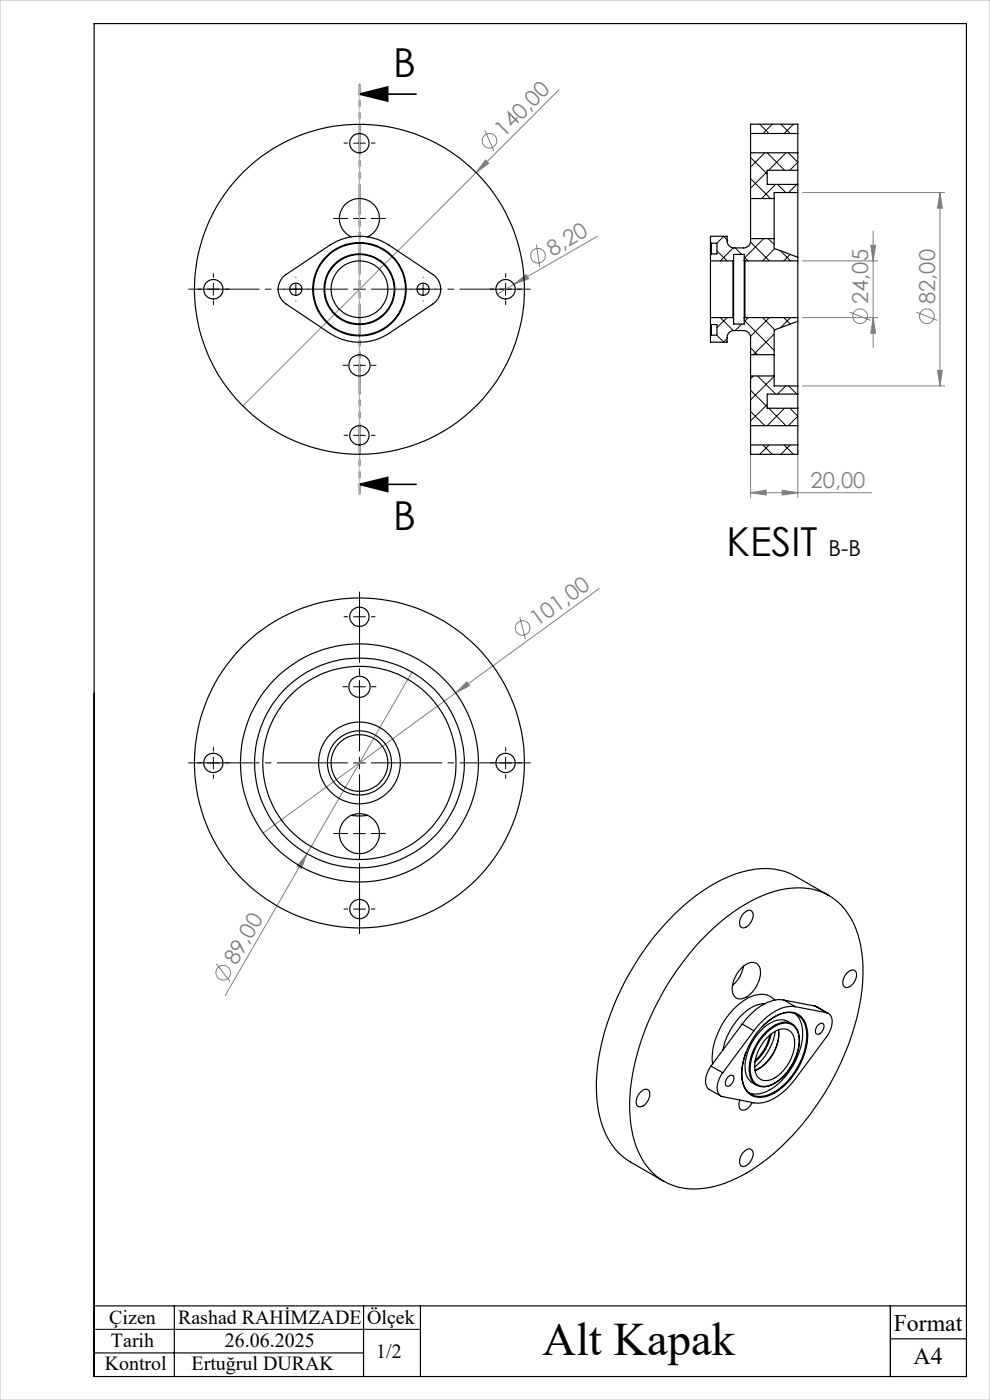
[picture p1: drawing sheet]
<svg xmlns="http://www.w3.org/2000/svg" width="210mm" height="297mm" viewBox="0 0 210 297" stroke-linecap="round" stroke-linejoin="round" font-family="sans-serif">
<g fill="none" stroke="#808080" stroke-width=".21">
<path d="M118.6 19l-67.1 67.1M102.9 27.7l1.9 4.4M103 33.9l.7 .7-2.7 2zM113.8 51.9l.7 4.7M126.7 50.2l-17.7 10.1M170.2 55.3h16M170.2 40.8h30.2M184.7 52h1l-.5 3.3zM185.2 49v24.7M199.4 40.8v41.1M199.4 40.8l.5 3.4h-1zM109 60.3l2.6-2.1 .5 .9z"/>
<path d="M109 60.3l-3.5 2.1M170.2 67.4h16M180.2 66.2l4.5 1.8M185.2 67.4l.5 3.3h-1zM194.4 66.2l4.4 1.8M198.9 78.6h1l-.5 3.3zM159.2 95.4v10.1M169.2 95.4v10.1M170.2 81.9h30.2M159.2 104.5l3.3-.5v1zM159.2 104.5h25.7M165.9 104l3.3 .5-3.3 .5z"/>
<path d="M110.3 130.9l1.1 4.7M127.1 124.8l-71.3 51.9M87.4 142.6l-22.3 38.5M96.7 147l2.3-2.4 .6 .8zM65.1 181.1l-1.2 3.2-.9-.6zM65.1 181.1l-17.3 30.1M45.9 204.5l2.9 3.7"/>
<circle cx="103.8" cy="29.9" r="1.56"/>
<circle cx="114.1" cy="54.3" r="1.55"/>
<circle cx="182.5" cy="67.1" r="1.55"/>
<circle cx="196.6" cy="67.1" r="1.55"/>
<circle cx="110.9" cy="133.2" r="1.56"/>
<circle cx="47.3" cy="206.3" r="1.55"/>
</g>
<path d="M76.2 20h12.1M76.2 20l6-1.6v3zM76.2 102.8h12.1M76.2 102.8l6-1.5v3z" fill="none" stroke="#000" stroke-width=".35"/>
<path d="M76.3 58.8v-33.7M73.8 61.3h-33.8M76.3 63.8v33.8M78.8 61.3h33.7M76.3 159.3v-33.7M73.8 161.8h-33.8M76.3 164.3v33.8M78.8 161.8h33.7" fill="none" stroke="#000" stroke-width=".21" stroke-dasharray="15.2 1.3 1.3 1.3" stroke-dashoffset=".3"/>
<g fill="none" stroke="#000" stroke-width=".21" stroke-dasharray="15.2 1.3 1.3 1.3">
<path d="M73.8 30.3h-.8M76.3 27.8v-.8M76.3 32.8v.8M78.8 30.3h.8M45.3 58.8v-.8M62.8 58.8h.1M73.8 46.3h-3M76.3 43.8v-3M76.3 48.8v3M78.8 46.3h3M89.8 58.8h.1M107.3 58.8v-.8"/>
<path d="M42.8 61.3h-.8M45.3 63.8v.8M47.8 61.3h.8M60.3 61.3h-.1M62.8 63.8v.1M65.3 61.3h.1M73.8 77.5h-1M76.3 75v-1M76.3 80v1M78.8 77.5h1M87.3 61.3h-.1M89.8 63.8v.1"/>
<path d="M92.3 61.3h.1M104.8 61.3h-.8M107.3 63.8v.8M109.8 61.3h.8M73.8 92.3h-.8M76.3 89.8v-.8M76.3 94.8v.8M78.8 92.3h.8M73.8 130.8h-.8M76.3 128.3v-.8M76.3 133.3v.8M78.8 130.8h.8"/>
<path d="M45.3 159.3v-.8M73.8 145.7h-1M76.3 143.2v-1M76.3 148.2v1M78.8 145.7h1M107.3 159.3v-.8M42.8 161.8h-.8M45.3 164.3v.8M47.8 161.8h.8M73.8 176.8h-3M76.3 174.3v-3M76.3 179.3v3"/>
<path d="M78.8 176.8h3M104.8 161.8h-.8M107.3 164.3v.8M109.8 161.8h.8M73.8 192.8h-.8M76.3 190.3v-.8M76.3 195.3v.8M78.8 192.8h.8"/>
</g>
<g fill="none" stroke="#000" stroke-width=".21">
<path d="M75 30.4h2.5M76.2 29.1v2.5M75 46.4h2.5M76.2 45.1v2.5M44 61.3h2.5M45.3 60.1v2.5M61.5 61.3h2.5M62.8 60.1v2.5M75 61.3h2.5M75 77.5h2.5M76.2 60.1v2.5M76.2 76.3v2.5"/>
<path d="M88.5 61.3h2.5M89.7 60.1v2.5M106 61.3h2.5M107.2 60.1v2.5M75 92.4h2.5M76.2 91.1v2.5M75 130.8h2.5M76.2 129.6v2.5M75 145.7h2.5M76.2 144.5v2.5M44 161.9h2.5M45.3 160.6v2.5"/>
<path d="M75 161.9h2.5M75 176.8h2.5M76.2 160.6v2.5M76.2 175.6v2.5M106 161.9h2.5M107.2 160.6v2.5M75 192.9h2.5M76.2 191.6v2.5M20 282h69.2"/>
</g>
<path d="M76.3 17.9v86.8" fill="none" stroke="#000" stroke-width=".35" stroke-dasharray="6.3 1.3 1.3 1.3 1.3 1.3" stroke-dashoffset="4.2"/>
<path d="M20 5h185v287h-185zM20 277h185M37 277v15M77.1 277v15M89.2 277v15M188.9 277v15M20 287h57.1M188.9 284h16.1" fill="none" stroke="#000" stroke-width=".25"/>
<path d="M0 0h210v297h-210zM76.2 18v86.8" fill="none" stroke="#c0c0c0" stroke-width=".21"/>
<path d="M76.2 20l6-1.6v3zM76.2 102.8l6-1.5v3z" fill="#000"/>
<g fill="#808080">
<path d="M109 60.3l2.6-2.1 .5 .9z"/>
<path d="M96.7 147l2.3-2.4 .6 .8z"/>
<path d="M103 33.9l.7 .7-2.7 2z"/>
<path d="M65.1 181.1l-1.2 3.2-.9-.6z"/>
<path d="M165.9 104l3.3 .5-3.3 .5zM159.2 104.5l3.3-.5v1z"/>
<path d="M185.2 67.4l.5 3.3h-1zM184.7 52h1l-.5 3.3zM198.9 78.6h1l-.5 3.3zM199.4 40.8l.5 3.4h-1z"/>
</g>
<g fill="none" stroke="#000" stroke-width=".25">
<path d="M159.2 28.3v4.1M159.2 28.3v-2h10v2M159.2 32.4v9.7M159.2 28.3h10M159.2 32.4h10M169.2 36.1v3M169.2 28.3v4.1M169.2 32.4v3.7M169.2 39.1v1.7M169.2 36.1h-6.5v3h6.5M59.9 58.9l.8-.7 9.3-6.2a11.4 11.4 0 0 1 12.5 0l9.3 6.2a3.8 3.8 0 0 1 0 6.3l-9.3 6.2a11.4 11.4 0 0 1-12.5 0l-9.3-6.2a3.7 3.7 0 0 1-.8-5.6zM74.5 50.2a4.2 4.2 0 0 1-1.6-6.5 4.2 4.2 0 0 1 6.7 0 4.2 4.2 0 0 1-1.6 6.5"/>
<path d="M150.7 51.5l.2 .1M150.7 55.3v12.1M150.7 51.5v2.5M150.7 54v1.3M150.7 55.3h4.8M150.9 53.9l-.2 .1M150.9 51.6v2.3M150.9 51.6h1.2v2.3h-1.2M155.5 55.3v12.1M155.6 55.2l-.1 .1M155.6 55.2v12.3M155.6 55.2v-1.2h2.3v1.2"/>
<path d="M157.9 55.2l.1 .1M157.9 55.2v12.3M158 55.3v12.1M158 55.3h11.2M159.2 50.6a1.56 1.56 0 0 1-1.5 2h-2a1.45 1.45 0 0 1-1.5-1.5v-1h-3.5v1.4M159.2 42.1v8.5M159.2 42.1h5M159.2 50.6h5M164.2 42.1v8.5M164.2 50.6v2.1l5 1.9M169.2 40.8v13.8M169.2 55.3v12.1"/>
<path d="M169.2 54.6v.7M169.2 40.8h-5v1.3M150.7 71.3v1.3h3.5a1.97 1.97 0 0 1 .7-2.2l.5-.3h2.3a1.45 1.45 0 0 1 1.5 1.5v3.6M150.7 68.7l.2 .2M150.7 68.7v2.6M150.7 67.4h4.8M150.7 67.4v1.3M150.9 71.1l-.2 .2M150.9 68.9v2.2M150.9 68.9h1.2v2.2h-1.2M155.5 67.4l.1 .1M155.6 67.5v1.3h2.3v-1.3"/>
<path d="M158 67.4l-.1 .1M158 67.4h11.2M159.2 75.2v4.6M159.2 79.8h5M159.2 79.8v10.5M159.2 75.2h5M164.2 75.2v4.6M164.2 79.8v2.1h5M169.2 68.2v13.7M169.2 67.4v.8M169.2 68.2l-5 1.8v5.2M159.2 90.3v4.1"/>
<path d="M159.2 94.4h10M159.2 90.3h10M159.2 94.4v2h10v-2M169.2 90.3v4.1M169.2 83.6v3M169.2 81.9v1.7M169.2 86.6v3.7M169.2 83.6h-6.5v3h6.5M74.5 173l1.3 .1 2.2-.1M149.2 199a35.1 35.1 0 0 1 16.2-10.2 13.8 13.8 0 0 1 11.8 2.1 16.6 16.6 0 0 1 5.7 11.7 45.8 45.8 0 0 1-5.3 24.6 52.4 52.4 0 0 1-19.3 21.7 20.8 20.8 0 0 1-13.5 3.1 12.8 12.8 0 0 1-10-9.1 32.7 32.7 0 0 1 .2-18.9 59 59 0 0 1 14.2-25zM157.8 193.7l.2-.2a1 1 0 0 1 1.4-.2 1 1 0 0 1 .3 1.3 2.62 2.62 0 0 1-2.1 2.2 1.24 1.24 0 0 1-.6-1.8zM175.8 190l-7.1-4.1a14.1 14.1 0 0 0-11.5-.9 36.5 36.5 0 0 0-16.1 11 55.7 55.7 0 0 0-14.5 32.2 22.5 22.5 0 0 0 3.5 15.1l1.2 1.3 1.4 1.2 8.1 4.8"/>
<path d="M157.4 205.3a2.67 2.67 0 0 1 3.1-.9 3.4 3.4 0 0 1 .4 3.9 5 5 0 0 1-4.1 3.6 2.14 2.14 0 0 1-1.4-3 7.4 7.4 0 0 1 2-3.6zM157.4 217.2l2.5 1.5M157.4 217.2l-6.6 9M157.7 205a6.7 6.7 0 0 1-2.3 4.1M159.9 218.7l-6.6 8.9M161.7 217.8a8.2 8.2 0 0 1 6.3-3.1 4.1 4.1 0 0 1 3.3 4.2 15.1 15.1 0 0 1-7.6 13.3 4 4 0 0 1-5.8-1.6 10.3 10.3 0 0 1 .7-8.1l1.1-2.2zM162.3 212.9a8 8 0 0 0-6.1 3.7 14.9 14.9 0 0 0-2.8 6.1M162.6 219.1a5.4 5.4 0 0 1 4.8-2 3.5 3.5 0 0 1 2.1 3.8 11.3 11.3 0 0 1-6.2 9.3 2.91 2.91 0 0 1-4.1-2.7 11.2 11.2 0 0 1 3.4-8.4zM163.3 219.6a9.8 9.8 0 0 1-3.1 5.4M163.5 219.4a9.7 9.7 0 0 1-3.4 5.9M164.4 212.2a4.3 4.3 0 0 0-5.5-.6 15.3 15.3 0 0 0-7.7 14.1M164.4 218.8a12.1 12.1 0 0 1-4.3 7.5"/>
<path d="M165.1 218.5l.1 1.3-.3 1.6M165.1 218.5a8.8 8.8 0 0 1-4.9 8.6M166.3 212.2a8.4 8.4 0 0 0-7.2 3.1l-1.7 1.9M166.3 212.2l2.4 1.4M166.3 212.2l6.6 1.2M167.1 214.8a3.8 3.8 0 0 1 4 3.9 14.7 14.7 0 0 1-7.5 13.3 4.1 4.1 0 0 1-5.6-1.1v-.1M167.2 214.8a8.4 8.4 0 0 0-5.5 3M168 217.2a4.1 4.1 0 0 0-5.4 .4 11.4 11.4 0 0 0-4.4 9.9l.5 1.3a3.4 3.4 0 0 0 1.8 1.4M168.7 215a5.8 5.8 0 0 1 1.5 5.3 15.4 15.4 0 0 1-7.4 11.2 5.1 5.1 0 0 1-3.9 .4M168.7 213.6a7.9 7.9 0 0 0-6.5 2.6l-2.3 2.5M168.7 213.6l6.6 1.2M169.1 218.4a7.4 7.4 0 0 1-.5 6.3 9.7 9.7 0 0 1-6 5.8l-.5 .1"/>
<path d="M169.1 218.4a2.9 2.9 0 0 0-4.1-1.2 11.1 11.1 0 0 0-6 10.8 2.88 2.88 0 0 0 3.1 2.5M172.9 213.4l2.9 1.6M172.9 213.4l2.4 1.4M173.4 217.7l.2-.3a.64 .64 0 0 1 .8-.3 .64 .64 0 0 1 .4 .8 1.38 1.38 0 0 1-1.7 1.4l-.1-.3v-.6zM175.3 214.8a2.05 2.05 0 0 1 1.1 2.8l-.8 1.9-6.9 9.3a11.6 11.6 0 0 1-7.7 5.2h-1.1l-6.6-1.3a1.99 1.99 0 0 1-1.1-2.8l.6-1.4 .5-.9M179.7 206.4a1.08 1.08 0 0 1 1-.6 1.08 1.08 0 0 1 .9 .6 2.78 2.78 0 0 1-2.1 3.1 1.24 1.24 0 0 1-.6-1.9zM135.9 231.7a1.07 1.07 0 0 1 .9-.6 1.07 1.07 0 0 1 1 .6 2.79 2.79 0 0 1-2.2 3.1 1.28 1.28 0 0 1-.5-1.9zM150.8 226.2a4.4 4.4 0 0 0-.7 4.6l2.8 1.7M150.8 226.2l2.5 1.4M154.4 228.5a.7 .7 0 0 1 1.1-.3 .7 .7 0 0 1 .1 1 1.47 1.47 0 0 1-1.4 1.2 1.27 1.27 0 0 1 .2-1.9zM156.9 233.4a1.44 1.44 0 0 0 .7 2.1 2.62 2.62 0 0 0 2-1.6M158.3 223.3a9.4 9.4 0 0 0-.3 7.5"/>
<path d="M162.5 220.3a4.7 4.7 0 0 1 4.4-1.9 2.83 2.83 0 0 1 1.7 3.2 8.9 8.9 0 0 1-5.2 7.5 2.43 2.43 0 0 1-3.3-2.6 9.3 9.3 0 0 1 2.4-6.2zM163 224.9a6.5 6.5 0 0 1-2.8 2.2M164.9 221.4a9.8 9.8 0 0 1-1.9 3.5M157.8 244.3l.2-.2a1 1 0 0 1 1.4-.2 1 1 0 0 1 .3 1.3 2.62 2.62 0 0 1-2.1 2.3 1.24 1.24 0 0 1-.6-1.9z"/>
<circle cx="76.2" cy="30.4" r="2.05"/>
<circle cx="45.2" cy="61.4" r="2.06"/>
<circle cx="62.8" cy="61.4" r="1.3"/>
<circle cx="76.2" cy="61.4" r="7.4"/>
<circle cx="76.2" cy="61.3" r="7.5"/>
<circle cx="76.2" cy="61.4" r="9.8"/>
<circle cx="76.2" cy="61.4" r="6"/>
<circle cx="76.2" cy="77.5" r="2.25"/>
<circle cx="76.3" cy="61.4" r="35"/>
<circle cx="76.3" cy="61.3" r="9.9"/>
<circle cx="89.7" cy="61.4" r="1.3"/>
<circle cx="107.2" cy="61.4" r="2.05"/>
<circle cx="76.2" cy="92.4" r="2.05"/>
<circle cx="76.2" cy="130.8" r="2.05"/>
<circle cx="76.2" cy="145.7" r="2.25"/>
<circle cx="45.3" cy="161.9" r="2.05"/>
<circle cx="76.2" cy="161.9" r="6"/>
<circle cx="76.2" cy="161.9" r="6.8"/>
<circle cx="76.2" cy="161.9" r="8.7"/>
<circle cx="76.3" cy="161.9" r="35"/>
<circle cx="76.3" cy="161.9" r="25.2"/>
<circle cx="76.3" cy="161.8" r="20.5"/>
<circle cx="76.3" cy="161.9" r="22.3"/>
<circle cx="76.3" cy="176.9" r="4.2"/>
<circle cx="107.3" cy="161.8" r="2.05"/>
<circle cx="76.2" cy="192.9" r="2.05"/>
</g>
<g fill="none" stroke="#000" stroke-width=".21">
<path d="M159.2 37.9l4.2 4.2M159.2 33.4l3.5 3.5M159.3 26.3l-.1 .2M161.1 26.3l2 2M162.2 32.4l-3 3.1M162.7 36.4l-3.5 3.5M162.7 32.4l3.7 3.7M163.8 26.3l-1.9 2M164.5 39.1l-3 3M164.9 39.1l1.8 1.7M165.7 26.3l1.9 2M166.7 32.4l-3.6 3.7"/>
<path d="M167.2 32.4l2 2-1.7 1.7M168.3 26.3l-2 2M169 39.1l-1.7 1.7M152.1 53.2l2.1 2.1M153.5 50.1l.7 .8M153.5 50.1l-1.5 1.5M155.5 52.6l-2.7 2.7M156 52.6l1.3 1.4M157.9 54.5l.8 .8M159.2 51.4l4 3.9M162 50.6l-4.1 4.2M162.9 50.6l1.3 1.3"/>
<path d="M164.4 52.7l-2.7 2.6M165.5 53.2l2.2 2.1M167.6 54l-1.3 1.3M152 71.1l1.5 1.5M152.8 67.4l2.7 2.7M154.2 67.4l-2.1 2.1M154.2 71.9l-.7 .7M157.3 68.8l-1.3 1.3M157.9 67.9l6.3 6.4M158.7 67.4l-.8 .8M159.2 73.8l1.5 1.4M159.8 79.8l-.6 .6"/>
<path d="M160.7 79.8l3.8 3.8M161.7 67.4l2.7 2.6M163.2 67.4l-4 4M164.2 79.8l-5 5M164.2 70.9l-4.4 4.3M166.3 67.4l1.3 1.4M167.7 67.4l-2.2 2.2M159.2 87.3l3 3M159.2 82.8l3.5 3.5M159.2 96.3l.1 .1M161.9 94.4l1.9 2M162.7 85.8l-3.5 3.5"/>
<path d="M163.1 86.6l3.6 3.7M163.1 94.4l-2 2M166.3 94.4l2 2M166.4 86.6l-3.7 3.7M166.7 81.9l-1.8 1.7M167.3 81.9l1.7 1.7M167.5 86.6l1.7 1.7-2 2M167.6 94.4l-1.9 2"/>
</g>
<text font-size="9.9" x="115" y="287.5">Alt Kapak</text>
<g font-size="8.5">
<text x="83.4" y="16.2">B</text>
<text x="83.4" y="112.3">B</text>
<text x="154.1" y="117.9">KESIT</text>
</g>
<g font-size="5">
<text x="189.6" y="282.4">Format</text>
<text x="193.8" y="289.4">A4</text>
</g>
<g font-size="4.7" fill="#808080">
<text x="106.9" y="29.2" transform="rotate(-45 106.9 29.2)">140,00</text>
<text x="117.2" y="54.4" transform="rotate(-30 117.2 54.4)">8,20</text>
<text x="184.2" y="64.5" transform="rotate(-90 184.2 64.5)">24,05</text>
<text x="198.3" y="64.5" transform="rotate(-90 198.3 64.5)">82,00</text>
<text x="172" y="103.5">20,00</text>
<text x="114" y="133.1" transform="rotate(-36 114 133.1)">101,00</text>
<text x="50.1" y="205" transform="rotate(-60 50.1 205)">89,00</text>
</g>
<text font-size="4.7" x="175.7" y="117.9">B-B</text>
<g font-size="4.2">
<text x="23.2" y="280.8">Çizen</text>
<text x="37.8" y="280.8">Rashad RAHİMZADE</text>
<text x="77.9" y="280.8">Ölçek</text>
<text x="23.5" y="285.9">Tarih</text>
<text x="47.7" y="285.9">26.06.2025</text>
<text x="22.2" y="290.7">Kontrol</text>
<text x="40.6" y="290.7">Ertuğrul DURAK</text>
<text x="79.8" y="288.1">1/2</text>
</g>
</svg>
